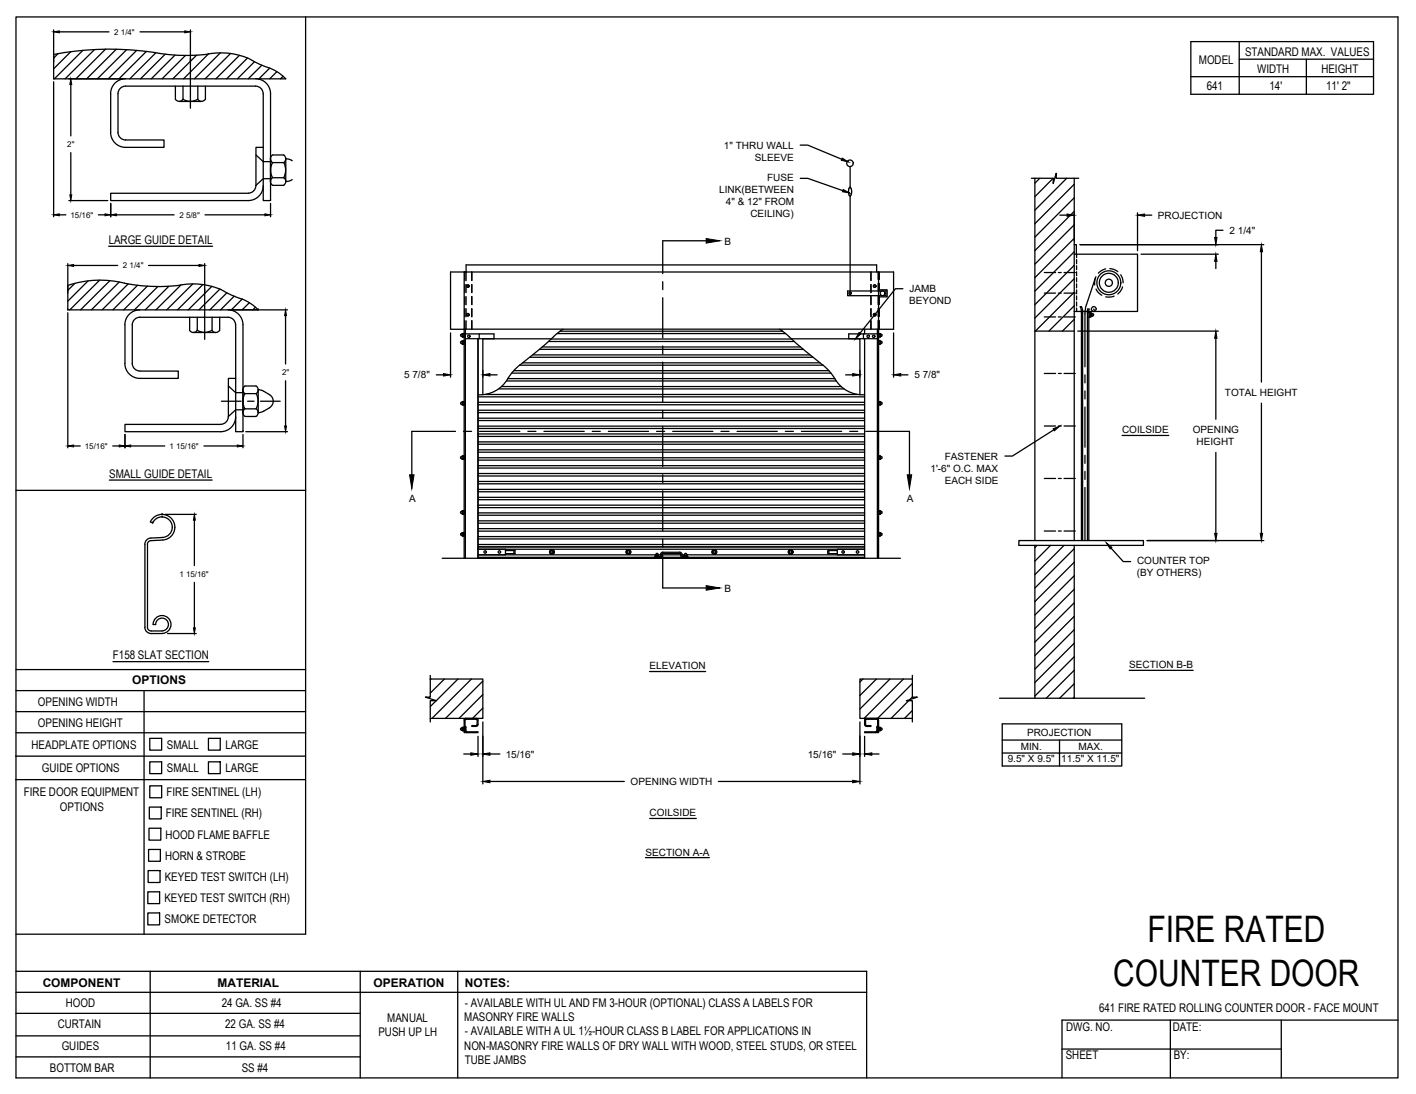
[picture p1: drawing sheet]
<svg xmlns="http://www.w3.org/2000/svg" width="279mm" height="216mm" viewBox="0 0 279 216" stroke-linecap="round" stroke-linejoin="round" font-family="sans-serif">
<!-- layer: ANNOTATIONS -->
<g fill="none" stroke="#000" stroke-width=".25">
<path d="M10.6 5.9v6.3M10.6 16.1v26.7M11.7 6.3h9.8M13.6 15.6h10.6M14 16.7v10.1M27.6 6.3h8.8M37.6 5.9v6.3M13.6 39.6h7.7M14 30.1v8.4M157.9 28.6h1.5l6.7 2.8M157.9 35.2h1.5l6.9 2.4M11.7 42.4h1.3"/>
<path d="M13.4 52v5.8M14.5 52.4h8.7M19.4 42.4h1.3M21.8 40.2v2.6M23 42.4h11.4M29.3 52.4h10M40.4 52v5.8M40.4 42.4h11.9M53.4 40.2v2.6M178.2 57h-1.5l-7 8.8M209.1 42.5h1.4M212 42v5.6"/>
<path d="M213.1 48.3h36.3M224.5 42v7.5M225.1 50.2h15.3M225.8 42.5h1.5M239.9 51.6v1.4M241.3 45.4h-1.4v1.5M248.9 49.7v25.7M13.4 61.7v26.7M45.6 61.2h11.1M56.3 62.3v9.5M56.3 75.1v9M86.1 74h1.4"/>
<path d="M88.9 65.7v8.7M95.3 73.1v1.3M96.7 74h1.4M166.9 74h1.4M169.7 73.1v1.3M176.3 65.7v8.7M177.7 74h1.5M212.7 65.3h27.7M239.9 66.8v15.9M248.9 79.6v25.7M14.5 88h1.3M22.2 88h1.3"/>
<path d="M24.7 85.7v2.7M25.8 88h6.7M40.2 88h6.6M47.9 85.7v2.7M48.5 85.2h8.2M207.9 84.8l-8.1 5.2h-1.5M221.4 85.9h9.2M239.9 89.3v16M32.6 101.5h6.1M38.4 102.7v8.9M38.4 114.9v9M219.2 108.2l2.4 2.6h1.5"/>
<path d="M226.3 106.7h23.1M33.1 125h5.6M128.2 132.5h11M222.8 132.3h12.6M91.5 148.8h1.4M94.3 145.3v4M95.3 142.5v12.2M96.7 148.8h1.9M96.7 154.2h26.5M141.8 154.2h26.5M166.3 148.8h2M169.7 142.5v12.2"/>
<path d="M170.6 145.3v4M172 148.8h1.4M197.8 142.9h23.5v8.3h-23.5zM197.8 146.1h23.5M197.8 148.6h23.5M209.1 146.1v5.1M127.4 169.2h12.6M128.2 161.5h9.2"/>
</g>
<g fill="#000" stroke="#000" stroke-width=".2">
<path d="M10.6 6.3l1.1-.2v.4zM14 15.6l.2 1.1h-.4zM36.4 6.1l1.2 .2-1.2 .2zM13.8 38.5h.4l-.2 1.1zM166.2 31.2l1.2 .8-1.4-.4zM166.4 37.4l1.3 .7-1.5-.3zM10.6 42.4l1.1-.2v.4zM13.4 52.4l1.1-.2v.4zM20.7 42.2l1.1 .2-1.1 .2zM21.8 42.4l1.2-.2v.4zM39.3 52.2l1.1 .2-1.1 .2zM52.3 42.2l1.1 .2-1.1 .2z"/>
<path d="M210.5 42.2l1.5 .3-1.5 .2zM224.5 42.5l1.3-.3v.5zM239.9 50.2l.2 1.4h-.4zM239.7 46.9h.4l-.2 1.4zM248.9 48.3l.2 1.4h-.4zM56.3 61.2l.2 1.1h-.3zM87.5 73.7l1.4 .3-1.4 .2zM95.3 74l1.4-.3v.5zM168.3 73.7l1.4 .3-1.4 .2zM169.5 65.6l.4 .3-1.1 1zM176.3 74l1.4-.3v.5zM239.9 65.3l.2 1.5h-.4z"/>
<path d="M13.4 88l1.1-.2v.4zM23.5 87.8l1.2 .2-1.2 .2zM24.7 88l1.1-.2v.4zM46.8 87.8l1.1 .2-1.1 .2zM56.2 84.1h.3l-.2 1.1zM207.8 84.6l1.3-.5-1.1 .9zM38.4 101.5l.1 1.2h-.3zM218.3 107.1l1.1 .9-.3 .3zM239.7 105.3h.4l-.2 1.4zM248.7 105.3h.4l-.2 1.4zM38.2 123.9h.3l-.1 1.1zM92.9 148.6l1.4 .2-1.4 .3z"/>
<path d="M95.3 148.8l1.4-.2v.5zM95.3 154.2l1.4-.2v.5zM168.3 148.6l1.4 .2-1.4 .3zM168.3 154l1.4 .2-1.4 .3zM170.6 148.8l1.4-.2v.5z"/>
</g>
<!-- layer: PUSH UP OPERATION LH -->
<g fill="none" stroke="#000" stroke-width=".25">
<path d="M167.4 38.2l.2 .4M167.5 37.5v.7M167.6 37l-.2 .5M167.6 37h.2l.1 .2M167.7 32.9v4.1M167.7 38.7v19.4M167.9 38.4l-.1 .2h-.2M167.9 37.2l.1 .3M168 37.5l-.1 .9M203.5 35.2h4.3v1l.6-2v1h4.5M204.2 35.2v71.5M205.2 35.2l-1 1"/>
<path d="M207.8 35.2l-3.6 3.6M208.4 34.6l-.2 .2M210.5 35.2l-6.3 6.3M212 35.2v71.5M212 36.4l-7.8 7.8M212 39l-7.8 7.8M91.6 53.7v56.5M91.7 53.7v1.7M91.7 56.2v1.5M91.7 58.5v1.6M92 56.2v1.5M92 58.5v1.6"/>
<path d="M93.1 53.7v1.7M93.1 56.2v1.5M93.1 58.5v1.6M167.3 57.4h7.5v1h-7.5zM171.9 53.7v1.7M171.9 56.2v1.5M171.9 58.5v1.6M173 53.7v-1.4h-81v3.1M173.3 53.7v1.5M173.3 55.9v1.5M173.3 58.4v1.7M173.4 53.7v56.5"/>
<path d="M173.5 57.2h1.5v1.4h-1.5M173.5 53.7v1.5M173.5 55.9v1.5M173.5 58.4v1.7M206.1 57.8h2.2M206.1 53.8h2.2M208.8 57.8h.6M208.8 53.8h.6M210 57.8h2.2M210 53.8h2.2M212 50.2h12.5v11.3h-12.5M212 48.3h.4v1.9"/>
<path d="M212 41.7l-7.8 7.8M212 44.4l-7.8 7.7M212 47l-7.8 7.8M212 49.7l-7.8 7.8M212 52.4l-7.8 7.7M212 55l-7.8 7.8M212 57.7l-7.7 7.6M212.4 50.2v.7M212.4 51.2v.8M212.4 52.5v.7M212.4 53.6v.8M212.4 54.8v.8"/>
<path d="M212.4 56v.8M212.4 57.2v.8M212.4 58.4v.8M212.4 59.6v.8M216.1 54.9l-2 6.3v11.2M216.2 54.6l-.2 1v.6M216.3 57l.4 .8 .7 .5M218.2 53.1l-.7 .2-.8 .6M219 53l.9 .2 .7 .4M219.8 58.4l-.9 .2h-.7M221.1 54.2l.4 .7 .1 .9M221.5 56.6l-.5 1-.4 .4"/>
<path d="M91 66.3l.2 .1M91.1 65.9h.1v.6M91.1 66l-.2 .1 .1 .2M91.1 79.8l.1 .1v-.6l-.3 .3 .2 .2M91.2 67.8l-.3-.2 .3-.3v.6M91.3 79.8v.1M91.3 79.2v.2M91.3 66.4h.3l-.3 .1M91.3 67.4h.2M91.3 67.8h.2M91.3 66h.2M91.3 79.2h.2"/>
<path d="M91.5 65.8v.5M91.5 67.2v.5M91.5 79.8v.1h-.2M91.5 67.8v.1h-.2v-.1M91.5 79.4v.4M91.5 79.2v.2M91.5 79.4h-.2l-.1 .2 .1 .2h.2M91.5 65.8h-.3l.1 .7M91.5 67.2l-.3 .1 .1 .4M91.6 65h81.8M91.7 60.9v1.6M91.8 66.8l17 .1"/>
<path d="M91.8 65v45.2M91.8 65.9h5.7v.9M92 60.9v1.6M92 63.3v1.7M93.1 60.9v1.6M93.1 63.3v1.7M94.3 79.9h76.3M94.3 79.4h76.3M94.3 78.3h76.3M94.3 66.8v43.4M94.6 65.9v.9M95.3 66.9v11"/>
<path d="M95.8 77.9h73.4M98.4 76.8h68.1M99 76.3h66.9M99.9 75.2h65.1M100.2 74.7h64.5M101 73.6h63M101.4 73.2h62.2M102.6 72.1h59.8M103.1 71.6h58.7M104.5 70.5h55.9M105.1 70h54.7M106.4 68.9h52.1"/>
<path d="M107 68.5h50.9M108.2 67.4h48.5M108.7 66.9h47.5M109.2 66.4l-3.1 2.8-4 3.2-1.3 1.4a7.3 7.3 0 0 1-4.9 4l-1.6 .1M109.9 65.8h45.1M110.5 65.4h43.9M111.1 65l-1.9 1.4M153.9 65l8.9 7.4 1.3 1.4a7.3 7.3 0 0 0 5 4l1.5 .1M156.1 66.9h13.6v11M170.4 65.9v.9M170.6 65v.9M170.6 66.8v43.4"/>
<path d="M171.9 60.9v1.6M171.9 63.3v1.7M173.1 65.9h-5.6v.9h5.6M173.1 65v45.2M173.3 60.9v1.6M173.3 63.3v1.7M173.4 66v.3M173.4 66.3v.2h.3M173.4 66v-.2h.3l-.1 .2M173.4 67.4h.3M173.4 66h.3M173.4 66.4h.3"/>
<path d="M173.4 79.2l-.1 .7h.4M173.4 79.4h.3M173.4 79.2h.3M173.4 79.8h.3M173.5 63.3v1.7h2.8v-11.3h-87.4v11.3h2.8v-1.7M173.5 60.9v1.6M173.6 79.2v.7M173.6 66.3v.2M173.6 67.7l.1-.4-.3-.1-.1 .7h.4l-.1-.1h-.2M173.6 66v.3M173.7 79.3l.3 .2-.2 .3M173.7 79.3v.6"/>
<path d="M173.8 67.8h-.1M173.8 66.4h-.1M173.8 65.9h-.1v.6M173.8 67.8l.2-.3-.3-.2v.6M173.8 79.8l-.1 .1M173.8 66l.2 .1v.2M174 66.3l-.2 .1M204.2 65.3h7.8M206.1 73.7h2.2M206.1 62.5h2.2M208.8 73.7h.6M208.8 62.5h.6"/>
<path d="M210 73.7h2.2M210 62.5h2.2M212 60.3l-5 5M212 63l-2.4 2.3M212.4 60.8v.7M213.6 61.5v-.3a.61 .61 0 0 0-.5-.7l.3 1v45.2M213.6 61.5h1.2v45.2M213.6 61.5v45.2M214.1 74v1.6M214.1 77.2v1.5M214.6 61h.3M214.6 61v45.7"/>
<path d="M214.8 61.7h.3v.9h-.3M214.9 61l-.1 .5M215.1 61.8v.1M215.1 62v.3M215.1 62.3v.2h.3M215.1 62.3h.3M215.1 62h.3M215.1 61.8h.3M215.4 62v.3M215.4 61.8v.1M215.4 62.3v.2M215.5 62.4h-.1v-.5l.4 .1-.2 .4"/>
<path d="M215.8 61l.3 .2h.1a.47 .47 0 0 0-.3-.7 .47 .47 0 0 0-.6 .5 .47 .47 0 0 0 .5 .5M91 90.2l-.1 .2 .2 .2M91 90.1l.2-.1v.6M91.1 90.5l.1 .1M91.3 89.9l-.1 .7h.4l-.1-.1h-.2M91.3 90h.2M91.3 90.1h.2M91.5 90v.5M94.3 93.9h76.3M94.3 93.5h76.3M94.3 97h76.3M94.3 96.6h76.3"/>
<path d="M94.3 95h76.3M94.3 95.5h76.3M94.3 99.7h76.3M94.3 98.1h76.3M94.3 98.6h76.3M94.3 90.8h76.3M94.3 90.3h76.3M94.3 91.9h76.3M94.3 92.4h76.3M94.3 87.7h76.3M94.3 87.2h76.3M94.3 88.8h76.3"/>
<path d="M94.3 89.2h76.3M94.3 84.6h76.3M94.3 84.1h76.3M94.3 85.6h76.3M94.3 86.1h76.3M94.3 83h76.3M94.3 82.5h76.3M94.3 81h76.3M94.3 81.4h76.3M173.4 90.1v.4M173.4 90.5v.2l.2-.1v-.1M173.4 90h.3"/>
<path d="M173.4 90.1h.3M173.4 90.5h.3M173.4 90v.1M173.6 89.9v.2M173.6 90.1v.4M173.8 90.5l-.1 .1M174 90.2v.2l-.2 .2M174 90.1l-.3-.1v.6M206.1 94.4h2.2M206.1 84.1h2.2M208.8 94.4h.6M208.8 84.1h.6"/>
<path d="M210 94.4h2.2M210 84.1h2.2M214.1 80.3v8M214.1 89.9v1.5M214.1 93v1.6M214.1 96.2v10.5M87.2 110.2h90.5M91.2 101.4l-.3-.3 .3-.2v.5M91.2 105.2l-.2 .1M91.2 105.2v.5l-.3-.2 .1-.2M91.3 100.9l-.1 .5 .4 .1-.1-.2h-.2M91.3 105.1l-.1 .7h.4l-.1-.2h-.2"/>
<path d="M91.3 105.1h.2M91.3 105.3h.2M91.3 101h.2M91.5 100.8v.5M91.5 105.1v.5M91.5 100.8h-.2v.2M94.3 104.8h76.3M94.3 104.3h76.3M94.3 100.2h76.3M94.3 103.3h76.3M94.3 102.8h76.3M94.3 101.2h76.3"/>
<path d="M94.3 101.7h76.3M94.3 110h76.3M94.3 108.4h76.3M94.3 109.5h35.1M94.3 107.9h76.3M94.3 106.4h76.3M94.3 105.9h76.3M94.3 107.5h76.3M99.7 108.4v1.1M99.7 108.6h1.9v.7h-1.9M101.4 108.6v.7M108.7 108.5h.5l.2 .4-.2 .4h-.5l-.2-.4z"/>
<path d="M123.8 108.5h.4l.3 .4-.3 .4h-.4l-.3-.4zM129.3 109.6v.3h.1M129.4 109.6h-.1M129.5 109.6v.3M129.5 109.6h.3v.3h-.3M129.5 109.3h.3M129.5 109.3l-.1 .3h.5M129.8 109.3l.1 .3M129.8 109.6h.2v.3h-.2M129.9 109.5h.4M130.1 109.9h-.9v.3M130.3 109.7l-.2 .2"/>
<path d="M130.3 109.7a.52 .52 0 0 1 .5-.7h3.3a.52 .52 0 0 1 .5 .7M130.6 109.7l-.3 .4-.2 .1M130.6 109.7v-.4l.2-.1h3.3l.2 .1v.4M130.6 109.5h3.7M134.3 109.7l.3 .4 .2 .1M134.6 109.5h.4M134.6 109.7l.2 .2h1v.3M134.9 109.6v.3h.2M135.1 109.6h-.2M135.1 109.6v.3M135.1 109.6h.4M135.1 109.9h.4"/>
<path d="M135.1 109.3h.3M135.1 109.3l-.1 .3h.6l-.2-.3M135.5 109.6v.3M135.6 109.5h35M135.6 109.6h-.1M135.6 109.6v.3h-.2M140.7 108.5h.5l.2 .4-.2 .4h-.5l-.2-.4zM155.8 108.5h.5l.2 .4-.2 .4h-.5l-.2-.4zM163.6 108.6v.7M165.2 108.6h-1.9v.7h1.9M165.2 108.4v1.1M173.4 105.3v.3"/>
<path d="M173.4 105.6v.2h.2v-.2M173.4 101.3v.2h.2v-.2M173.4 101h.2l.1-.2h-.3v.5M173.4 105.1h.3M173.4 105.3h.3M173.4 105.6h.3M173.4 101.3h.3M173.4 105.1v.2M173.6 105.1v.2M173.6 105.3v.3M173.6 100.9v.4M173.7 105.2l.3 .1"/>
<path d="M173.7 105.2v.5M173.8 105.7h-.1M173.8 101.4h-.1M173.8 101.4l.2-.4-.3-.1v.5M174 105.3v.2l-.2 .2M201 106.7h24.6v.9h-24.6zM204.2 107.6v30.2M204.6 107.6l-.4 .5M206.1 104.8h2.2M207.3 107.6l-3.1 3.1M208.8 104.8h.6M210 107.6l-5.8 5.8"/>
<path d="M210 104.8h2.2M212 107.6v30.2M212 108.3l-7.8 7.8M212 111l-7.8 7.7M212 113.6l-7.8 7.8M212 116.3l-7.8 7.8M212 119l-7.8 7.7M84.1 137.6h.1M84.9 134h10.4v7.8h-10.4M84.9 133.3v4.3h-1l2.2 .7h-1.2v4.2M85 134l-.1 .1M87.7 134l-2.8 2.8"/>
<path d="M90.4 134l-5.5 5.4M93 134l-7.8 7.8M95.3 134.4l-7.4 7.4M95.3 137.1l-4.7 4.7M95.3 139.7l-2.1 2.1M170.3 134l-.6 .6M172.9 134l-3.2 3.3M175.6 134l-5.9 5.9M178.3 134l-7.8 7.8M179.3 138.3l-3.5 3.5M180 134h-10.3v7.8h10.3M180 137.6h1l-2.1 .7h1.1v4.2"/>
<path d="M180 137.6l-.5 .4M180 133.3v4.3M180 134.9l-6.8 6.9M197.2 137.8h28.7M212 121.6l-7.8 7.8M212 124.3l-7.8 7.8M212 126.9l-7.8 7.8M212 129.6l-7.8 7.8M212 132.3l-5.6 5.5M212 134.9l-2.9 2.9M212 137.6l-.2 .2M91.1 144.1h.1"/>
<path d="M91.1 144.1l-.2-.2 .3-.3v.6M91.3 143.5l-.1 .7h.4l-.1-.2-.2 .1M91.3 143.5h.2M91.5 143.5v.6M91.6 144.1l.3 .1v-.8h-.1v.9l.1 .2 2.4 .1v-.2h-2.2l-.2-.2M91.6 143.6v.6M91.9 141.9l-.2 .2 .1 2.5h-.2v-2.5M91.9 141.8l-.3 .3M91.9 141.9l2.2 .1v1l-.1 .2M91.9 141.8h2.2l.2 .3v1.1l-.3 .2h-.9v-.2h.9M91.9 143.5l-.1 .2h-.5M172.8 144.4h-2.2v.2h2.2"/>
<path d="M173 144.2l-.2 .2M173 144.3v-.9h.2v.9M173 143.5l.2 .2h.5M173.2 144.2l-.4 .4M173.2 142.1l-.2-.2-2.2 .1v1l.2 .2M173.2 142.1v2.5h.2l-.1-2.5-.1-.3h-2.4l-.2 .3 .1 1.1 .3 .2h.9v-.2h-.9M173.4 144.1l-.4 .1M173.4 143.6v.6M173.4 144v.2h.2v-.2M173.4 144.1h.3M173.6 143.5v.2M173.6 143.7v.4"/>
<path d="M173.7 143.5l-.3 .1v.5M173.8 144.1h-.1M173.8 144.1l.2-.3-.3-.2v.6M180 140.2l-1.5 1.6"/>
<circle cx="167.7" cy="32.2" r=".65"/>
<circle cx="92.3" cy="56.5" r=".24"/>
<circle cx="167.7" cy="57.9" r=".24"/>
<circle cx="172.6" cy="56.5" r=".24"/>
<circle cx="174.1" cy="57.9" r=".48"/>
<circle cx="218.8" cy="55.8" r="1.87"/>
<circle cx="218.8" cy="55.8" r="2.36"/>
<circle cx="218.8" cy="55.8" r=".71"/>
<circle cx="92.3" cy="62.1" r=".24"/>
<circle cx="92.5" cy="66.4" r=".24"/>
<circle cx="171.3" cy="66.4" r=".24"/>
<circle cx="172.4" cy="66.4" r=".24"/>
<circle cx="172.6" cy="62.1" r=".24"/>
<circle cx="95.7" cy="108.9" r=".24"/>
<circle cx="98.5" cy="108.9" r=".24"/>
<circle cx="108.9" cy="108.9" r=".48"/>
<circle cx="108.9" cy="108.9" r=".24"/>
<circle cx="124" cy="108.9" r=".48"/>
<circle cx="124" cy="108.9" r=".24"/>
<circle cx="140.9" cy="108.9" r=".48"/>
<circle cx="140.9" cy="108.9" r=".24"/>
<circle cx="156" cy="108.9" r=".48"/>
<circle cx="156" cy="108.9" r=".24"/>
<circle cx="166.4" cy="108.9" r=".24"/>
<circle cx="169.2" cy="108.9" r=".24"/>
</g>
<path d="M215.1 62.6h.1" fill="none" stroke="#000" stroke-width=".2"/>
<!-- layer: SECTION CUTS -->
<g fill="none" stroke="#000" stroke-width=".25">
<path d="M130.8 55.6v1.6M130.8 58.8v7.9M139.3 47.5h-8.5v6.5M130.8 68.3v1.6M130.8 71.5v7.9M89.9 85.1h-8.6v8.6M91.5 85.1h1.5M94.6 85.1h8M104.2 85.1h1.5M107.3 85.1h8M116.9 85.1h1.5M120 85.1h8"/>
<path d="M129.6 85.1h1.5M130.8 81v1.6M130.8 84.2v7.9M130.8 93.7v1.6M130.8 96.9v7.9M132.7 85.1h8M142.3 85.1h1.5M145.4 85.1h8M155 85.1h1.5M158.1 85.1h8M167.7 85.1h1.5M170.8 85.1h8.7v8.6"/>
<path d="M130.8 106.4v1.6M130.8 109.6v6.4h8.5"/>
</g>
<path d="M139.3 47.1l2.7 .4-2.7 .5zM80.8 93.7h.9l-.4 2.7zM179 93.7h.9l-.4 2.7zM139.3 115.6l2.7 .4-2.7 .5z" fill="#000" stroke="#000" stroke-width=".2"/>
<!-- layer: DETAILS -->
<g fill="none" stroke="#000" stroke-width=".25">
<path d="M10.6 10.8a61.2 61.2 0 0 1 22.9 0 34.7 34.7 0 0 0 9.2-.3 14 14 0 0 1 8.4 2.1l1.1 .5a9 9 0 0 1 4.2 2.5h-45.8zM11.5 10.6l-.9 .9M14 10.2l-3.4 3.4M16.4 9.9l-5.7 5.7M18.6 9.8l-5.8 5.8M20.8 9.7l-5.8 5.9M21.8 18.5v7.6M22.9 9.7l-5.8 5.9M24.8 15.5a2.95 2.95 0 0 0-3 3M25 9.8l-5.8 5.8M27 9.9l-5.6 5.7M28.9 10.1l-5.4 5.5"/>
<path d="M30.7 10.4l-5.1 5.2M32.6 10.7l-4.9 4.9M34.5 10.9l-4.7 4.7M34.6 17v2.6a.88 .88 0 0 0 1.5 0M36.1 19.6a2.7 2.7 0 0 0 2.9 0M36.1 17v2.6M36.6 10.9l-4.6 4.7M37.6 11.5v9.9M38.8 10.9l-4.7 4.7M39 19.6a.88 .88 0 0 0 1.5 0M39 17v2.6M40.5 17v2.6"/>
<path d="M41.1 10.6l-4.9 5M43.5 10.4l-5.1 5.2M45.5 10.6l-5 5M47.2 10.9l-4.6 4.7M48.8 11.5l-4.1 4.1M50.2 12.2l-3.4 3.4M50.4 15.5a2.95 2.95 0 0 1 3 3v21.1h-1.5v-21.1a1.54 1.54 0 0 0-1.5-1.5M50.4 17h-25.6a1.49 1.49 0 0 0-1.5 1.5v7.6a1.49 1.49 0 0 0 1.5 1.5h7.6v1.5h-7.6a2.95 2.95 0 0 1-3-3M51.7 12.9l-2.7 2.7M53.2 13.4l-2.1 2.2M54.6 14.1l-1.4 1.5M55.9 15l-.5 .6"/>
<path d="M35.4 20h4.4M50.5 36.6a1.49 1.49 0 0 1-1.5 1.5h-27.2v1.5h27.2a2.95 2.95 0 0 0 2.9-3M50.5 30.6l1.4 1.3h1.5M51.9 29.1h-1.4v7.5M53.4 35.3h-1.5l-1.4 1.3M53.4 31.3v4.6M53.8 35.1a.9 .9 0 0 0 0 1.5h2.2M53.8 35.1h2.2M56 30.6a.88 .88 0 0 1 0 1.5 3.1 3.1 0 0 1 0 3M56 30.6h-2.2a.9 .9 0 0 0 0 1.5M56 35.1a.9 .9 0 0 1 0 1.5M56 32.1h-2.2l-.4 1.3v.8l.4 .9"/>
<path d="M57.7 31.7l-.5-.2-.8-.2v4.5l.8-.1 .5-.3M14.8 55.9l-1.4 1.4M17.4 55.4l-4 4M19.6 55.3l-5.8 5.9M21.7 55.4l-5.8 5.8M23.5 55.7l-5.5 5.5M25.3 56l-5.1 5.2M27.1 56.3l-4.8 4.9M29.1 56.5l-4.7 4.7M31.1 56.6l-4.6 4.6M33.3 56.5l-4.6 4.7M35.1 56.3a14.2 14.2 0 0 1 8.5 .8"/>
<path d="M35.1 56.3a36.3 36.3 0 0 1-12.6-.8 19.8 19.8 0 0 0-9.1 .8v4.9h37.5M35.7 56.2l-4.9 5M38 56l-5.1 5.2M40 56.2l-5 5M40.4 57.1v9.9M41.8 56.5l-4.7 4.7M43.4 57l-4.1 4.2M43.6 57.2l2.1 1 3.2 1.4 2 1.5M44.8 57.8l-3.4 3.4M46.2 58.5l-2.7 2.7M47.8 59l-2.1 2.2M49.2 59.8l-1.4 1.4"/>
<path d="M24.6 71.7a2.95 2.95 0 0 0 3 3M24.7 64.1v7.6M27.6 62.6a1.49 1.49 0 0 0-1.5 1.5v7.6a1.49 1.49 0 0 0 1.5 1.5M27.6 61.2a2.95 2.95 0 0 0-3 2.9M27.6 62.6h17.4a1.49 1.49 0 0 1 1.5 1.5M27.6 73.2h7.6v1.5h-7.6M37.4 62.6v2.6M38.2 65.6h4.4M38.9 65.2a2.7 2.7 0 0 0 2.9 0M38.9 62.6v2.6a.88 .88 0 0 1-1.5 0M41.8 62.6v2.6a.88 .88 0 0 0 1.5 0M43.3 62.6v2.6"/>
<path d="M43.7 79.2h3.9M45 61.2a2.95 2.95 0 0 1 2.9 2.9v21.1h-1.4v-21.1M45.1 76.2l1.4 1.3h1.4M46.5 74.7h-1.4v7.6M47.9 76.9v4.6M48.1 76.4l.3-.2h2.1a.88 .88 0 0 1 .1 1.5h-2.3a.9 .9 0 0 1-.2-1.3zM48.3 77.7a3 3 0 0 0 0 3 .9 .9 0 0 0 .1 1.5h2.1a.9 .9 0 0 0 .1-1.5M48.9 79.2h1.2M50.4 60.6l-.5 .6M50.5 77.7a3.1 3.1 0 0 1 0 3M50.9 76.9l.9 .2a3.5 3.5 0 0 1 2.1 1.7 1.49 1.49 0 0 1-.7 1.7l-1.4 .8-.9 .1M50.9 61.2h.1"/>
<path d="M50.9 76.9v4.5M51.4 79.2h3.9M45 82.2a1.49 1.49 0 0 1-1.4 1.5M46.5 82.2a2.95 2.95 0 0 1-2.9 3h-18.9v-1.4h18.9M47.9 80.9h-1.4l-1.4 1.3M48.3 80.7h2.2M28.6 107.4v16.4M29.7 103l.4 .2M29.8 106.2a1.26 1.26 0 0 0-1.2 1.2M30.1 103.2h.1M32 102a2.02 2.02 0 0 1 2 2 2.02 2.02 0 0 1-1.9 2.1M32 101.5a2.53 2.53 0 0 1 2.5 2.5 2.53 2.53 0 0 1-2.4 2.6l-2.3 .1a.75 .75 0 0 0-.7 .7v16.4a.72 .72 0 0 0 .7 .7h2.2a1.26 1.26 0 0 0 1.2-1.2 1.26 1.26 0 0 0-1.2-1.3 1.26 1.26 0 0 0-1.3 1.2"/>
<path d="M32 101.5a2.53 2.53 0 0 0-2.3 1.5M32 102a2.02 2.02 0 0 0-1.9 1.2M32 101.5h.1M32 102h.1M32.1 106.1l-2.3 .1M28.6 123.8a1.26 1.26 0 0 0 1.2 1.2h2.2M30.2 123.2a1.77 1.77 0 0 1 1.8-1.7 1.77 1.77 0 0 1 1.7 1.7 1.77 1.77 0 0 1-1.7 1.8M30.2 123.3h.5"/>
</g>
<path d="M10.6 15.6h.1M53.4 39.6h.1M13.4 61.2h.1M47.9 85.2h.1" fill="none" stroke="#000" stroke-width=".2"/>
<!-- layer: TITLE BLOCK -->
<g fill="none" stroke="#000" stroke-width=".25">
<path d="M3.2 3.3h272.6v209.4h-272.6zM60.3 3.3v181.1h-57.1M235 8.2h36v10.4h-36zM235 15.1h36M244.5 11.7h26.5M244.5 8.2v10.4M21.4 48.6h20.6M3.2 96.8h57.1M21.6 94.7h20.3M3.2 136.3h57.1M3.2 132.1h57.1M22.3 130.6h18.9"/>
<path d="M28.4 136.3v48.1M3.1 149.2h57.1M3.1 153.9h57.1M3.2 140.4h57.1M3.2 144.6h57.1M29.5 159.3h2.3v2.3h-2.3zM29.5 145.7h2.4v2.3h-2.4zM29.5 155.1h2.4v2.3h-2.4zM29.5 150.3h2.4v2.4h-2.4zM41.1 145.7h2.4v2.3h-2.4zM41.1 150.3h2.4v2.4h-2.4zM29.2 176h2.3v2.3h-2.3z"/>
<path d="M29.2 171.8h2.4v2.4h-2.4zM29.3 167.6h2.3v2.4h-2.3zM29.4 163.4h2.3v2.4h-2.3zM3.2 200h67.9M3.2 195.8h167.8M3.2 191.7h167.8v21M29.2 180.2h2.3v2.3h-2.3zM29.6 191.7v21M71.1 191.7v21M90.3 191.7v21M3.2 208.6h67.9M3.2 204.4h67.9"/>
<path d="M209.6 207h43.2M230.9 201.3v11.4M252.8 201.3v11.4M275.8 201.3h-66.2v11.4"/>
</g>
<!-- layer: 0 -->
<path d="M257.8 11.7v6.9" fill="none" stroke="#000" stroke-width=".25"/>
<g font-size="7.2">
<text x="226.4" y="185.9">FIRE RATED</text>
<text x="219.7" y="194.6">COUNTER DOOR</text>
</g>
<g font-size="2.4">
<text x="245.7" y="11.1">STANDARD MAX. VALUES</text>
<text x="236.6" y="12.7">MODEL</text>
<text x="238.1" y="17.8">641</text>
<text x="248.1" y="14.4">WIDTH</text>
<text x="250.5" y="17.8">14'</text>
<text x="260.7" y="14.4">HEIGHT</text>
<text x="261.7" y="17.8">11' 2&quot;</text>
<text x="21.4" y="48.1">LARGE GUIDE DETAIL</text>
<text x="21.6" y="94.3">SMALL GUIDE DETAIL</text>
<text x="22.3" y="130.1">F158 SLAT SECTION</text>
<text x="26.1" y="135">OPTIONS</text>
<text x="7.5" y="139.3">OPENING WIDTH</text>
<text x="7.5" y="143.4">OPENING HEIGHT</text>
<text x="6.2" y="147.7">HEADPLATE OPTIONS</text>
<text x="32.9" y="147.8">SMALL</text>
<text x="44.5" y="147.8">LARGE</text>
<text x="8.3" y="152.4">GUIDE OPTIONS</text>
<text x="32.9" y="152.4">SMALL</text>
<text x="44.5" y="152.4">LARGE</text>
<text x="4.7" y="157.1">FIRE DOOR EQUIPMENT</text>
<text x="11.8" y="160">OPTIONS</text>
<text x="32.7" y="161.3">FIRE SENTINEL (RH)</text>
<text x="32.9" y="157.2">FIRE SENTINEL (LH)</text>
<text x="32.7" y="165.5">HOOD FLAME BAFFLE</text>
<text x="32.5" y="173.9">KEYED TEST SWITCH (LH)</text>
<text x="32.6" y="169.7">HORN &amp; STROBE</text>
<text x="32.4" y="178">KEYED TEST SWITCH (RH)</text>
<text x="32.5" y="182.2">SMOKE DETECTOR</text>
<text x="8.4" y="194.7">COMPONENT</text>
<text x="42.9" y="194.7">MATERIAL</text>
<text x="73.7" y="194.7">OPERATION</text>
<text x="91.7" y="194.7">NOTES:</text>
<text x="11.4" y="202.8">CURTAIN</text>
<text x="13" y="198.8">HOOD</text>
<text x="43.8" y="198.6">24 GA. SS #4</text>
<text x="44.4" y="202.9">22 GA. SS #4</text>
<text x="76.4" y="201.6">MANUAL</text>
<text x="91.6" y="201.5">MASONRY FIRE WALLS</text>
<text x="91.7" y="198.6">- AVAILABLE WITH UL AND FM 3-HOUR (OPTIONAL) CLASS A LABELS FOR</text>
<text x="210.4" y="203.6">DWG. NO.</text>
<text x="216.9" y="199.8">641 FIRE RATED ROLLING COUNTER DOOR - FACE MOUNT</text>
<text x="231.4" y="203.4">DATE:</text>
<text x="12.2" y="207.3">GUIDES</text>
<text x="44.6" y="207.2">11 GA. SS #4</text>
<text x="74.7" y="204.5">PUSH UP LH</text>
<text x="91.6" y="207.2">NON-MASONRY FIRE WALLS OF DRY WALL WITH WOOD, STEEL STUDS, OR STEEL</text>
<text x="91.7" y="204.3">- AVAILABLE WITH A UL 1½-HOUR CLASS B LABEL FOR APPLICATIONS IN</text>
<text x="210.3" y="209.1">SHEET</text>
<text x="231.6" y="209">BY:</text>
<text x="9.8" y="211.5">BOTTOM BAR</text>
<text x="47.7" y="211.6">SS #4</text>
<text x="91.7" y="210">TUBE JAMBS</text>
</g>
<g font-size="2">
<text x="142.9" y="29.3">1&quot; THRU WALL</text>
<text x="149" y="31.7">SLEEVE</text>
<text x="151.4" y="35.7">FUSE</text>
<text x="141.9" y="38.1">LINK(BETWEEN</text>
<text x="143.2" y="40.5">4&quot; &amp; 12&quot; FROM</text>
<text x="148.1" y="42.9">CEILING)</text>
<text x="228.5" y="43.2">PROJECTION</text>
<text x="242.6" y="46.1">2 1/4&quot;</text>
<text x="142.9" y="48.3">B</text>
<text x="179.5" y="57.7">JAMB</text>
<text x="179.4" y="60.1">BEYOND</text>
<text x="79.7" y="74.7">5 7/8&quot;</text>
<text x="180.4" y="74.7">5 7/8&quot;</text>
<text x="241.7" y="78.2">TOTAL HEIGHT</text>
<text x="221.4" y="85.5">COILSIDE</text>
<text x="235.4" y="85.5">OPENING</text>
<text x="236.1" y="87.9">HEIGHT</text>
<text x="183.6" y="93.1">1'-6&quot; O.C. MAX</text>
<text x="186.4" y="95.5">EACH SIDE</text>
<text x="186.4" y="90.7">FASTENER</text>
<text x="80.7" y="99">A</text>
<text x="178.9" y="99">A</text>
<text x="224.3" y="113.7">(BY OTHERS)</text>
<text x="224.4" y="111.4">COUNTER TOP</text>
<text x="142.9" y="116.8">B</text>
<text x="222.8" y="131.9">SECTION B-B</text>
<text x="128.2" y="132.1">ELEVATION</text>
<text x="99.8" y="149.5">15/16&quot;</text>
<text x="159.4" y="149.5">15/16&quot;</text>
<text x="201.4" y="148.1">MIN.</text>
<text x="202.6" y="145.2">PROJECTION</text>
<text x="212.8" y="148.1">MAX.</text>
<text x="124.4" y="154.9">OPENING WIDTH</text>
<text x="198.8" y="150.4">9.5&quot; X 9.5&quot;</text>
<text x="209.4" y="150.4">11.5&quot; X 11.5&quot;</text>
<text x="128.2" y="161.1">COILSIDE</text>
<text x="127.4" y="168.8">SECTION A-A</text>
</g>
<g font-size="1.6">
<text x="22.5" y="6.8">2 1/4&quot;</text>
<text x="13.3" y="29">2&quot;</text>
<text x="13.9" y="42.9">15/16&quot;</text>
<text x="35.4" y="42.9">2 5/8&quot;</text>
<text x="24.3" y="52.9">2 1/4&quot;</text>
<text x="55.6" y="74.1">2&quot;</text>
<text x="16.7" y="88.6">15/16&quot;</text>
<text x="33.4" y="88.6">1 15/16&quot;</text>
<text x="35.4" y="113.8">1 15/16&quot;</text>
</g>
</svg>
